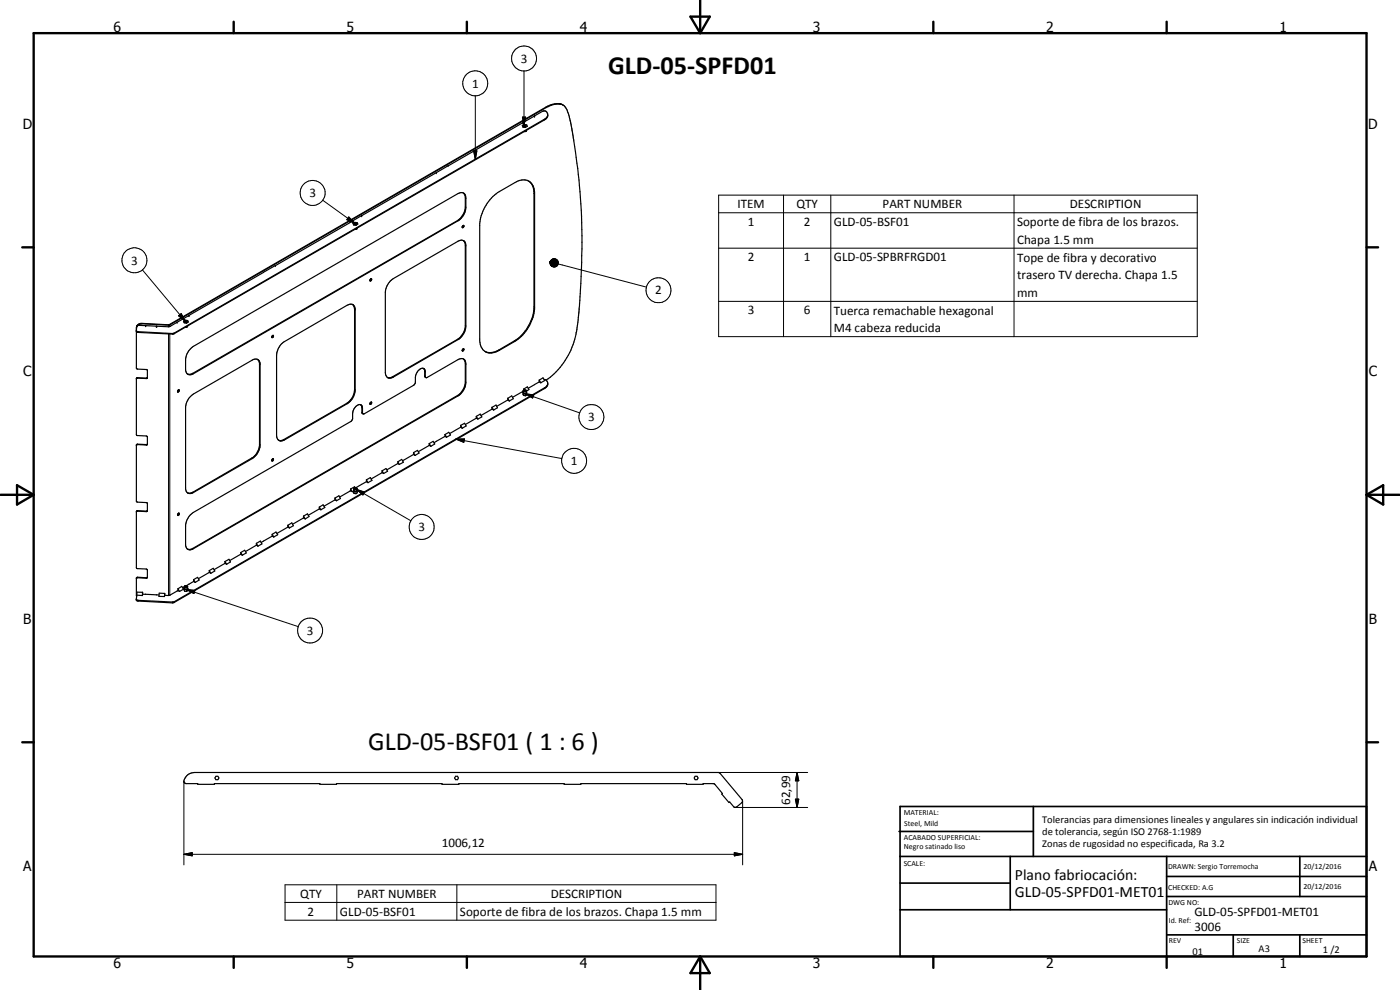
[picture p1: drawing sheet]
<svg xmlns="http://www.w3.org/2000/svg" width="420mm" height="297mm" viewBox="0 0 420 297" stroke-linecap="round" stroke-linejoin="round" font-family="sans-serif">
<g fill="none" stroke="#000" stroke-width=".35">
<path d="M157 38.1l-.3-.5 .6-.3 .8 .2 .2 .4-.6 .3M157 38.1l.7 .1M157.2 37.7l.6-.1a.3 .3 0 0 1-.3 .4 .3 .3 0 0 1-.3-.3zM157.7 38.2h.1M158 39.1l-.1 .3-.5 .1M164.4 34.7l-.7 .9-111.4 64.3-10.8-.4-.6-.3M167.9 31.1l-1.5 .1-2.1 .7-113.5 65.5-8.2-.4a1.53 1.53 0 0 0-1.7 1.9M167.9 31.1a3.2 3.2 0 0 1 2.6 2.8l1.3 5.6a225.8 225.8 0 0 1 2.7 25.4 249.9 249.9 0 0 1-.6 26.2 38.1 38.1 0 0 1-2.9 14.7 21.1 21.1 0 0 1-7.1 8.2M167.9 31.1l.2 .1M168.1 31.2l-2 .2-2.2 .9-112.9 65.2-8.4-.3-.9 .1-.7 .7M168.1 31.2l.9 .3M134.4 49.8h.1"/>
<path d="M134.5 49.8l-29.5 17M134.5 49.8l28.6-16.5a1.37 1.37 0 0 1 1.4 1.2 1.37 1.37 0 0 1-1.1 1.5l-111.3 64.2-10.6-.5-.6-.2M139.1 57.9l.5 .8v3.7a5.8 5.8 0 0 1-2.3 3.8l-79.7 46h-1.3M158.7 54.3a4 4 0 0 1 1.6 3.8v34a12.9 12.9 0 0 1-5.5 9.9l-5.1 3a3.5 3.5 0 0 1-5.4-1.2l-.3-1.5v-35.2a13 13 0 0 1 5.8-9.6l4.7-2.7a3.5 3.5 0 0 1 5.6 1.3l.3 1.5v35.2a13.3 13.3 0 0 1-5.9 9.6l-4.7 2.7a4.5 4.5 0 0 1-3.9 .5M82.6 79.7l-25.9 15M82.6 79.7h.1M105 66.8h.1M105 66.8l-22.4 12.9M106.1 67.4l-.2-.4 .6-.3 .7 .1 .2 .4-.5 .4M106.1 67.4l.8 .2M106.3 67.1l.5-.2 .2 .2-.5 .2zM107.1 68.5v.2l-.6 .1"/>
<path d="M138.9 67.7h.1a.3 .3 0 0 1 .1 .4 .3 .3 0 0 1-.4 .1zM139.1 72.2l.5 1.1v24.8l-.6 2-1.7 1.7-19.8 11.4-1 .1M139.1 67.6l-.4 .6M40.9 99.5v10.9l.4 .3 2.9 .3-.1 2.5h-3l-.2 .2M41 98.1l-.1 .2M41.1 98l-.2 1.5M43.6 97.7l-2-.1-.5 .4M43.7 97.7l3.4 .2M46.9 97.9l3.6 .1M55.3 96.8l-.2-.4 .5-.3 .7 .1 .2 .4-.5 .3M55.3 96.8h.1M55.3 96.8l.7 .1"/>
<path d="M55.6 96.4h.5a.28 .28 0 0 1-.3 .3 .28 .28 0 0 1-.2-.3zM56.3 97.8l-.2 .3-.4 .1M56.7 94.7l-5.7 3.3M105.8 91.4l.4 .5 .2 .9v24.1a5.2 5.2 0 0 1-2.4 4.1l-19.1 11-.5 .2-.8-.1M111 84.2l.1 .1M111.1 83.9l.2-.2a.34 .34 0 0 1 .2 .3 .34 .34 0 0 1-.3 .3zM111.4 83.6l-.4 .6M44.2 113.3l-.3 .2-2.7-.2-.3 .2v16.9l.2 .3 2.8 .1 .3 .2-.1 2.5-2.8-.1-.4 .2M53.4 117.1l.4-.1v.3l-.4 .3zM53.6 117l-.3 .5M56.8 119.3l1.2-1.1 17.7-10.2a1.4 1.4 0 0 1 1.5-.2 1.4 1.4 0 0 1 .9 1.3v24.8a5.4 5.4 0 0 1-2.4 3.7l-17.7 10.2a1.4 1.4 0 0 1-1.5 .2 1.4 1.4 0 0 1-.8-1.2v-24.8l.3-1.2zM57.1 104.7l.9-.8 79.4-45.8a1.46 1.46 0 0 1 1.7-.2 1.46 1.46 0 0 1 .7 1.6v2.7a5 5 0 0 1-2.4 4.1l-79.4 45.8a1.4 1.4 0 0 1-1.5 .3 1.4 1.4 0 0 1-.8-1.3l.2-4.2 .7-1.6z"/>
<path d="M77.3 107.8l.6 1.2v24.7a5.3 5.3 0 0 1-2.4 3.8l-17.6 10.2-.9 .3-.7-.1M81.9 100.6l-.3 .6M81.9 100.6a.41 .41 0 0 1 .1 .5 .41 .41 0 0 1-.4 .2v-.1M84.5 103.2l19.7-11.6a1.43 1.43 0 0 1 1.5-.3 1.43 1.43 0 0 1 .9 1.3v24.8a5.1 5.1 0 0 1-2.4 3.7l-18.8 10.9a1.46 1.46 0 0 1-1.7 .1 1.46 1.46 0 0 1-.7-1.5v-24l.5-2zM116.3 113.2l.8 .3 .9-.3 19.4-11.3a5.3 5.3 0 0 0 2.4-4.1v-24.1a1.44 1.44 0 0 0-.7-1.5 1.44 1.44 0 0 0-1.7 .2l-19.4 11.2a5.4 5.4 0 0 0-2.4 4.1v24.1l.1 .6 .7 .9M127.1 110.5l.4 .7v1.7l.3 .4M127.8 113.3l.4-.1 9.2-5.3a1.44 1.44 0 0 1 1.7-.2 1.44 1.44 0 0 1 .7 1.6v5.4a5.1 5.1 0 0 1-2.4 4.1l-79.7 46-.9 .2-.5-.2M127.8 113.3l-.2-.4a2.54 2.54 0 0 0-.3-2.2 2.12 2.12 0 0 0-2.6 1.9v2.2l-.5 .7-15 8.7-.5-.2-.1-1.7-.4-.9M138.9 104.8l.1-.1a.3 .3 0 0 1 .1 .4 .3 .3 0 0 1-.4 .1zM139.1 107.7l.5 1.1v6.2a5.3 5.3 0 0 1-2.3 3.7l-79.4 45.8-1.4 .3M139.1 104.6l-.4 .6M139.1 104.6h.1"/>
<path d="M152.4 119.5l1.2-.7 .4 .8-1.1 .7M152.4 119.5l.5 .8M152.4 119.5v.5M157 117.7l.1 1M157 117.7l.1 .4M157 117.7h.1M157 117.3l-3.2 1.9M157 117.3v.5M157 117.9l.4 .2M157.1 117.1h.9l-.1 .9M157.1 118.7h.6M157.1 116.8l1.2-.7 .4 .8-.7 .4a.67 .67 0 0 1-1 0"/>
<path d="M157.1 117.1l-.1 .2M157.1 118.1h.3M157.1 116.8v.3M157.1 118.1v.6M157.1 116.8l.2 .2M157.2 117.3l.2-.2 .4 .2-.1 .2zM157.4 118.1l.3 .1M157.7 118.2v.5M157.9 118l-.5 .1M157.9 118l-.2 .2M158 117.8l.1 .1M158.1 117.9v.6l-.4 .2"/>
<path d="M158.1 117.9l-.2 .1M161.8 114.6l-3.3 1.9M161.8 114l1.2-.6 .5 .8-1.2 .7M161.8 114l.5 .9M161.8 114v.6M161.8 114.6l.5 .3M163.3 113.9l.6 .1M163.9 114a1.5 1.5 0 0 1-.5 2.6l-111.3 64.2-10.8-.5-.4-.3 .2-1.4M164.4 115.3l-.7 .9-111.6 64.4-10.8-.5-.4-.3M44.2 133.2l-.1 .2-2.9-.1-.3 .2v16.9l.4 .3 2.9 .3-.1 2.5-2.8-.1-.4 .2M81.6 137.9l.2-.2a.34 .34 0 0 1 .2 .4 .34 .34 0 0 1-.4 .2zM81.9 137.7l-.3 .5"/>
<path d="M109 124.2l-.2-1.8a1.07 1.07 0 0 0-.9-1 1.07 1.07 0 0 0-1.2 .6l-.7 1.2-.2 2.5-.4 .7-47.4 27.4a5.2 5.2 0 0 0-2.3 3.7v6.1l.3 .9 .4 .3M111.1 120.9l.4-.2-.3 .6zM111.4 120.6l-.4 .6M111.4 120.6h.1M119.4 139.1l-3.3 1.9M119.4 138.6l1.2-.8 .5 .9-1.3 .7M119.4 138.6l.4 .8M119.4 138.6v.5M119.4 139.1l.4 .3M124.1 136.4l-3.3 1.9M124.1 135.8l1.2-.7 .5 .8-1.2 .8M124.1 135.8l.5 .9"/>
<path d="M124.1 135.8v.6M124.1 136.4l.5 .3M128.8 133.6l-3.3 2M128.8 133.1l1.2-.7 .5 .8-1.2 .7M128.8 133.1l.5 .8M128.8 133.1v.5M128.8 133.6l.5 .3M133.6 130.9l-3.4 1.9M133.6 130.4l1.1-.7 .5 .8-1.2 .7M133.6 130.4l.4 .8M133.6 130.4v.5M133.6 130.9l.4 .3"/>
<path d="M138.2 128.2l-3.3 1.9M138.2 127.6l1.2-.6 .5 .8-1.2 .7M138.2 127.6l.5 .9M138.2 127.6v.6M138.2 128.2l.5 .3M142.9 125.5l-3.3 1.9M142.9 124.9l1.2-.7 .5 .9-1.2 .6M142.9 124.9l.5 .8M142.9 124.9v.6M142.9 125.5l.5 .2M147.6 122.8l-3.3 1.9M147.6 122.2l1.3-.7 .4 .8-1.1 .7"/>
<path d="M147.6 122.2l.6 .8M147.6 122.2v.6M147.6 122.8l.6 .2M152.4 120l-3.3 1.9M152.4 120l.5 .3M44.2 153.2l-.3 .2-2.6-.2-.4 .3v16.8l.2 .3 2.8 .1 .3 .2-.1 2.5h-3l-.2 .2M53.6 154l-.3 .6M53.6 154l.2 .4-.4 .3-.1-.1M86.4 158.2l-3.3 1.9M86.4 157.6l1.2-.7 .4 .8-1.1 .7M86.4 157.6l.5 .8M86.4 157.6v.6"/>
<path d="M86.4 158.2l.5 .2M91.1 155.4l-3.3 1.9M91.1 154.9l1.2-.7 .4 .8-1.1 .7M91.1 154.9l.5 .8M91.1 154.9v.5M91.1 155.4l.5 .3M95.8 152.7l-3.3 1.9M95.8 152.1l1.2-.6 .5 .8-1.2 .7M95.8 152.1l.5 .9M95.8 152.1v.6M95.8 152.7l.5 .3M100.5 150l-3.3 1.9"/>
<path d="M100.5 149.4l1.2-.6 .5 .8-1.2 .6M100.5 149.4l.5 .8M100.5 149.4v.6M100.5 150l.5 .2M105.2 147.2l-3.3 1.9M105.2 146.7l.5 .8M105.2 146.7v.5M105.2 147.2l.5 .3M106.1 147.3l-.4 .2M106.1 147.1l.1 .9M106.1 147.1l.1 .1M106.2 146.6v.6"/>
<path d="M106.2 147.1h-.1M106.2 147.2l.2 .2M106.2 147.2v.2M106.2 148l.6 .1M106.2 147.4h.3M106.2 147.4v.6M106.3 146.6l.3-.2 .4 .2-.2 .2zM106.5 147.4l.3 .1M106.6 146.3l-.2-.3-1.2 .7M106.8 147.5v.6M107 147.4h-.5M107 147.4l-.2 .1"/>
<path d="M107.1 146.7a.47 .47 0 0 1-.5 .3 .47 .47 0 0 1-.4-.5h.9l-.1 .9M107.1 147.2l.1 .1M107.2 147.3v.6l-.4 .2M107.2 147.3l-.2 .1M110 144.5l-3.2 1.8M110 144l1.2-.7 .4 .8-1.2 .7M110 144l.4 .8M110 144v.5M110 144.5l.4 .3M114.7 141.3l1.2-.7 .4 .8-1.2 .7M114.7 141.8l-3.3 1.9M114.7 141.3l.4 .8"/>
<path d="M114.7 141.3v.5M114.7 141.8l.4 .3M41.1 178.6l1.6 .1M42.8 178.3h.8M42.8 177.7l-.1 1M42.8 178.3l-.1 .4M42.8 177.7v.6M42.8 177.7h-1.7v.9M43.7 178.3l4 .2M44.2 173.1l-.3 .3-2.6-.2-.4 .2 .2 5.5M49.4 178.6l1.1 .1M49.4 178.1l-.1 .9"/>
<path d="M49.4 178.6l-.1 .4M49.4 178.1v.5M49.4 178.1l-1.6-.1-.1 .9 1.6 .1M53.4 177.2l-2.4 1.4M53.4 176.7l1.2-.8 .5 .9-1.2 .7M53.4 176.7l.5 .8M53.4 176.7v.5M53.4 177.2l.5 .3M55.3 176.1l-.5 .3M55.3 176l.3 .3 .7-.2M55.3 176.6l.4 .2M55.3 176.4v.2"/>
<path d="M55.3 176.6l.1 .2M55.4 177.4l.6 .1M55.4 176.8h.3M55.4 176.8v.6M55.5 175.9l.5-.1 .2 .2-.4 .2zM55.7 176.8l.6-.2v-.7l-.4-.2-.6 .2 .1 1.5M55.7 176.8l.3 .1M56 176.9v.6M56.3 176.5l.1 .1M56.4 176.6v.6l-.4 .3M56.4 176.6l-.4 .3M56.7 175.3l-.7 .4"/>
<path d="M58.1 174.5l-1.4 .8M58.1 173.9l1.2-.7 .5 .8-1.2 .8M58.1 173.9l.5 .9M58.1 173.9v.6M58.1 174.5l.5 .3M62.8 171.7l-3.3 2M62.8 171.2l1.2-.7 .5 .8-1.2 .7M62.8 171.2l.5 .8M62.8 171.2v.5M62.8 171.7l.5 .3M67.5 169l-3.3 1.9M67.5 168.5l1.2-.7 .5 .8-1.2 .7"/>
<path d="M67.5 168.5l.5 .8M67.5 168.5v.5M67.5 169l.5 .3M72.3 166.3l-3.4 1.9M72.3 165.8l1.1-.7 .5 .8-1.2 .7M72.3 165.8l.4 .8M72.3 165.8v.5M72.3 166.3l.4 .3M77 163.6l-3.3 1.9M77 163l1.1-.7 .5 .9-1.2 .7M77 163l.4 .9M77 163v.6"/>
<path d="M77 163.6l.4 .3M81.7 160.9l-3.3 1.9M81.7 160.3l1.1-.7 .5 .8-1.1 .7M81.7 160.3l.5 .8M81.7 160.3v.6M81.7 160.9l.5 .2M56 232.7l1.1-.7 1.4-.2h157.1l.5 .2 6.6 7.9 .1 .6-1.7 1.6-.7 .1-1.4-1.6-.2 .2-2.2-2.5 .2-.2-2.6-3h-3.2v.2h-5v-.2h-31.7v.2h-5v-.2h-31.6v.2h-5v-.2h-31.7v.2h-5v-.2h-31.7v.2h-5v-.2h-3.5l-.4-.2-.2-.6zM64.8 232.9h.6l.3 .5-.3 .5h-.6l-.3-.5zM136.7 232.9h.6l.3 .5-.3 .5h-.6l-.3-.5zM208.6 232.9h.6l.3 .5-.3 .5h-.6l-.2-.5z"/>
</g>
<g fill="none" stroke="#000" stroke-width=".3">
<path d="M142.7 28.7v19.1M156.8 35.1h1l-.5 2.5zM157.3 21.3v16.3M163.4 35.8v.2M163.8 32.2l.1 .1M139.6 59.4l.2 .1M142.1 45.3h1l-.4 2.5zM160.3 58.1l.1 .1M215.7 58.5h143.6v42.5h-143.6zM235.2 58.5v42.5M249.3 58.5v42.5M304.3 58.5v42.5"/>
<path d="M96.8 60.1l9.6 6.9M104.7 65.1l1.7 1.9-2.3-1.1zM137.3 66.2l.1 .1M139.6 62.1l.2 .1M139.6 73.7h.2M165.1 78.6v.5zM165.1 78.6l.1 .8zM165.1 78.6l.2 1zM165.1 78.6l.4 1.2zM165.1 78.6l.6 1.4zM165.1 78.6l.8 1.5-.2-.1zM165.1 78.6l1.1 1.5h-.3z"/>
<path d="M165.1 78.6l1.4 1.5h-.3zM165.1 78.6l1.6 1.5h-.2zM165.1 78.6l1.9 1.3-.3 .2zM165.1 78.6l2.1 1.2-.2 .1zM165.1 78.6l2.3 .9-.2 .3zM165.1 78.6l2.4 .7-.1 .2zM165.1 78.6l2.4 .5v.2zM165.1 78.6l2.5 .2-.1 .3zM165.1 78.6l2.4-.1 .1 .3zM165.1 78.6l2.3-.3 .1 .2zM165.1 78.6l2.2-.5 .1 .2zM165.1 78.6l2-.7 .2 .2z"/>
<path d="M165.1 78.6l1.7-.9 .3 .2zM165.1 78.6l1.5-1 .2 .1zM165.1 78.6l1.5-1zM165.1 78.7h2.5M165.1 78.4h2.4M165.2 78.3l-.1 .3zM165.4 78.1l-.3 .5zM165.6 77.9l.2-.1-.7 .8zM165.6 77.9l-.5 .7zM165.8 77.8l.2-.2-.9 1zM166 77.6h.3l-1.2 1zM167.5 79.2l26.5 6.9"/>
<path d="M215.7 63.8h143.6M215.7 74.5h143.6M41.5 99.5v.2M42.6 97v.2M42.7 81l12.9 15.4M43.6 97.7h.1M43.7 97.7h.1M50.6 97.5v.5M50.8 97.4l.2 .6M51 98h-.5M51 98h.1M52.3 99.9v.2"/>
<path d="M53.6 94.7l.8-.6 1.2 2.3zM106.4 92.8l.2 .2M139.6 97.7l.2 .1M160.3 92.1l.1 .1M215.7 90.4h143.6M41.3 113.3v.2M43.9 113.5v.1M50.6 100.2v78.5M51 100.2v78.4M51.8 100.1v.1M57.9 112l.1 .1M77.9 109.3l.2 .1"/>
<path d="M106.4 116.9l.2 .1M117.8 113l.2 .2M127.5 112.8l.1 .1M127.5 111.4l.1 .1M137.3 118.7l.1 .1M137.3 101.8l.1 .1M139.6 109.1l.2 .2M139.6 114.6l.2 .1M149.7 105l.1 .1M154.4 102.3l.1 .1M157.7 118.2l2.5 .3-.4 .9zM157.7 118.2l16.2 5.7"/>
<path d="M163.4 116.4v.2M41.3 133.3v.1M43.9 133.4v.1M75.5 137.5l.2 .1M77.9 133.4l.2 .1M85.2 131.9l.2 .1M104 121l.2 .1M108.6 123.7l.2 .1M108.6 122.3l.2 .1M136.8 131.7h2.6l-.2 1zM136.8 131.7l31.8 5.9M41.3 153.2v.2"/>
<path d="M43.9 153.4v.1M57.9 147.7l.1 .1M107 146.9l2.4 .8-.5 .8zM107 146.9l16.3 9.4M41.3 173.2v.2M43.6 178.3h.1M43.9 173.4v.1M51 178.6l-.5 .1M51 178.6h.1M56 176.9l2.5 .3-.3 .9zM56 176.9l33.5 11.1M57.9 164.5l.1 .1"/>
<path d="M41.5 180.1v.2M51.8 180.6v.3M52.3 180.6v.2M55.2 234.4v25.1M215.6 231.8h26.8M238.7 239.8h1l-.5 2.5zM239.2 231.8l.5 2.5h-1zM239.2 231.8v10.5M55.2 256.3l2.5-.5v1zM55.2 256.3h167.7M220.4 255.8l2.5 .5-2.5 .5zM220.7 242.3h21.7"/>
<path d="M222.9 240.3v19.2M85.5 265.5h129.4v10.6h-129.4zM85.5 270.8h129.4M101.1 265.5v10.6M137.1 265.5v10.6"/>
<circle cx="157.3" cy="17.6" r="3.7"/>
<circle cx="142.6" cy="25" r="3.8"/>
<circle cx="93.8" cy="57.9" r="3.7"/>
<circle cx="40.3" cy="78.1" r="3.8"/>
<circle cx="197.6" cy="87.1" r="3.8"/>
<circle cx="172.3" cy="138.3" r="3.7"/>
<circle cx="177.5" cy="125.1" r="3.7"/>
<circle cx="126.6" cy="158.1" r="3.8"/>
<circle cx="93.1" cy="189.2" r="3.7"/>
</g>
<g fill="#000">
<circle cx="156.9" cy="36.8" r=".18"/>
<circle cx="160.4" cy="34.8" r=".18"/>
<circle cx="130.9" cy="51.8" r=".18"/>
<circle cx="82.6" cy="79.7" r=".18"/>
<circle cx="108.5" cy="64.7" r=".18"/>
<circle cx="43.7" cy="97.7" r=".18"/>
<circle cx="46.9" cy="97.9" r=".18"/>
<circle cx="47.1" cy="97.9" r=".18"/>
<circle cx="53.2" cy="96.7" r=".18"/>
<circle cx="56.7" cy="94.7" r=".18"/>
</g>
<g fill="none" stroke="#000" stroke-width=".71">
<path d="M10.1 9.9h400v277.1h-400zM70.1 6.5v3.4M140.1 6.5v3.4M207.2 5h5.8l-2.9 4.9zM210.1 0v9.9M280.1 6.5v3.4M350.1 6.5v3.4M6.7 74.2h3.4M410.1 74.2h3.5M.1 148.5h10M5.1 145.6l5 2.9-5 2.9zM410.1 148.5h10"/>
<path d="M410.1 148.5l5-2.9v5.8zM6.7 222.7h3.4M410.1 222.7h3.5M70.1 287v3.4M140.1 287v3.4M210.1 287v10M210.1 287l2.9 5h-5.8zM280.1 287v3.4M350.1 287v3.4"/>
</g>
<g fill="none" stroke="#000" stroke-width=".51">
<path d="M269.8 249.5h40.3M270.1 242h140v45h-140zM270.1 257h140M303.2 257v16M310.1 242v15M350.1 257v30M390.1 257v12M270.1 265h33.1M270.1 273h80M350.1 269h60M350.1 263h60M350.1 280.5h60"/>
<path d="M370.1 280.5v6.5M390.1 280.5v6.5"/>
</g>
<g fill="#000">
<path d="M156.8 35.1h1l-.5 2.5zM142.1 45.3h1l-.4 2.5zM104.7 65.1l1.7 1.9-2.3-1.1zM165.1 78.6v.5zM165.1 78.6l.1 .8zM165.1 78.6l.2 1zM165.1 78.6l.4 1.2zM165.1 78.6l.6 1.4zM165.1 78.6l.8 1.5-.2-.1zM165.1 78.6l1.1 1.5h-.3zM165.1 78.6l1.4 1.5h-.3zM165.1 78.6l1.6 1.5h-.2z"/>
<path d="M165.1 78.6l1.9 1.3-.3 .2zM165.1 78.6l2.1 1.2-.2 .1zM165.1 78.6l2.3 .9-.2 .3zM165.1 78.6l2.4 .7-.1 .2zM165.1 78.6l2.4 .5v.2zM165.1 78.6l2.5 .2-.1 .3zM165.1 78.6l2.2-.5 .1 .2zM165.1 78.6l2-.7 .2 .2zM165.1 78.6l1.7-.9 .3 .2zM165.1 78.6l1.5-1 .2 .1zM165.1 78.6l1.5-1zM166 77.6h.3l-1.2 1z"/>
<path d="M165.8 77.8l.2-.2-.9 1zM165.6 77.9l.2-.1-.7 .8zM165.6 77.9l-.5 .7zM165.4 78.1l-.3 .5zM165.2 78.3l-.1 .3zM53.6 94.7l.8-.6 1.2 2.3zM157.7 118.2l2.5 .3-.4 .9zM136.8 131.7h2.6l-.2 1zM107 146.9l2.4 .8-.5 .8zM56 176.9l2.5 .3-.3 .9zM238.7 239.8h1l-.5 2.5zM239.2 231.8l.5 2.5h-1z"/>
<path d="M55.2 256.3l2.5-.5v1zM220.4 255.8l2.5 .5-2.5 .5z"/>
</g>
<g font-size="7.9">
<text x="182.5" y="22.1">GLD-05-SPFD01</text>
<text x="110.5" y="225">GLD-05-BSF01 ( 1 : 6 )</text>
</g>
<g font-size="4.7">
<text x="304.6" y="263.9">Plano fabriocación:</text>
<text x="304.6" y="269.3">GLD-05-SPFD01-MET01</text>
</g>
<g font-size="4.2">
<text x="34" y="9.6">6</text>
<text x="104" y="9.6">5</text>
<text x="174" y="9.6">4</text>
<text x="244" y="9.6">3</text>
<text x="314" y="9.6">2</text>
<text x="384" y="9.6">1</text>
<text x="6.8" y="38.7">D</text>
<text x="410.6" y="38.7">D</text>
<text x="7" y="112.9">C</text>
<text x="410.8" y="112.9">C</text>
<text x="7" y="187.1">B</text>
<text x="410.8" y="187.1">B</text>
<text x="7" y="261.4">A</text>
<text x="410.8" y="261.4">A</text>
<text x="34" y="290.4">6</text>
<text x="104" y="290.4">5</text>
<text x="174" y="290.4">4</text>
<text x="244" y="290.4">3</text>
<text x="314" y="290.4">2</text>
<text x="384" y="290.4">1</text>
</g>
<g font-size="3.9">
<text x="156.3" y="18.8">3</text>
<text x="141.7" y="26.3">1</text>
<text x="92.9" y="59.2">3</text>
<text x="221.3" y="62.4">ITEM</text>
<text x="239" y="62.4">QTY</text>
<text x="264.9" y="62.4">PART NUMBER</text>
<text x="321.1" y="62.4">DESCRIPTION</text>
<text x="224.4" y="67.8">1</text>
<text x="241.2" y="67.8">2</text>
<text x="250.2" y="67.8">GLD-05-BSF01</text>
<text x="305.3" y="67.9">Soporte de fibra de los brazos.</text>
<text x="305.3" y="73.2">Chapa 1.5 mm</text>
<text x="39.4" y="79.4">3</text>
<text x="224.4" y="78.4">2</text>
<text x="241.2" y="78.4">1</text>
<text x="250.2" y="78.4">GLD-05-SPBRFRGD01</text>
<text x="305.3" y="78.5">Tope de fibra y decorativo</text>
<text x="305.3" y="83.8">trasero TV derecha. Chapa 1.5</text>
<text x="196.7" y="88.3">2</text>
<text x="305.3" y="89.1">mm</text>
<text x="224.4" y="94.4">3</text>
<text x="241.2" y="94.4">6</text>
<text x="250.2" y="94.4">Tuerca remachable hexagonal</text>
<text x="250.2" y="99.7">M4 cabeza reducida</text>
<text x="176.5" y="126.4">3</text>
<text x="171.3" y="139.6">1</text>
<text x="125.6" y="159.4">3</text>
<text x="92.1" y="190.5">3</text>
<text x="237.1" y="241.5" transform="rotate(-90 237.1 241.5)">62,99</text>
<text x="132.6" y="254.3">1006,12</text>
<text x="90.1" y="269.4">QTY</text>
<text x="107.2" y="269.4">PART NUMBER</text>
<text x="165.3" y="269.4">DESCRIPTION</text>
<text x="92.3" y="274.7">2</text>
<text x="102" y="274.7">GLD-05-BSF01</text>
<text x="138" y="274.8">Soporte de fibra de los brazos. Chapa 1.5 mm</text>
<text x="358.5" y="275">GLD-05-SPFD01-MET01</text>
<text x="358.5" y="279.4">3006</text>
</g>
<g font-size="3.1">
<text x="312.7" y="246.8">Tolerancias para dimensiones lineales y angulares sin indicación individual</text>
<text x="312.7" y="250.4">de tolerancia, según ISO 2768-1:1989</text>
<text x="312.7" y="254">Zonas de rugosidad no especificada, Ra 3.2</text>
<text x="357.9" y="286.4">01</text>
<text x="377.7" y="285.6">A3</text>
<text x="397" y="285.9">1 /2</text>
</g>
<g font-size="2.4">
<text x="271.2" y="244.4">MATERIAL:</text>
<text x="271.3" y="252">ACABADO SUPERFICIAL:</text>
<text x="271.4" y="247.9">Steel, Mild</text>
<text x="271.3" y="254.6">Negro satinado liso</text>
<text x="271.2" y="259.7">SCALE:</text>
<text x="350.6" y="260.8">DRAWN: Sergio Torremocha</text>
<text x="391.2" y="260.6">20/12/2016</text>
<text x="350.6" y="267">CHECKED: A.G</text>
<text x="391.2" y="266.7">20/12/2016</text>
<text x="350.6" y="271.4">DWG NO:</text>
<text x="350.8" y="276.9">Id. Ref:</text>
<text x="350.8" y="282.8">REV</text>
<text x="371.2" y="282.9">SIZE</text>
<text x="390.9" y="282.9">SHEET</text>
</g>
</svg>
